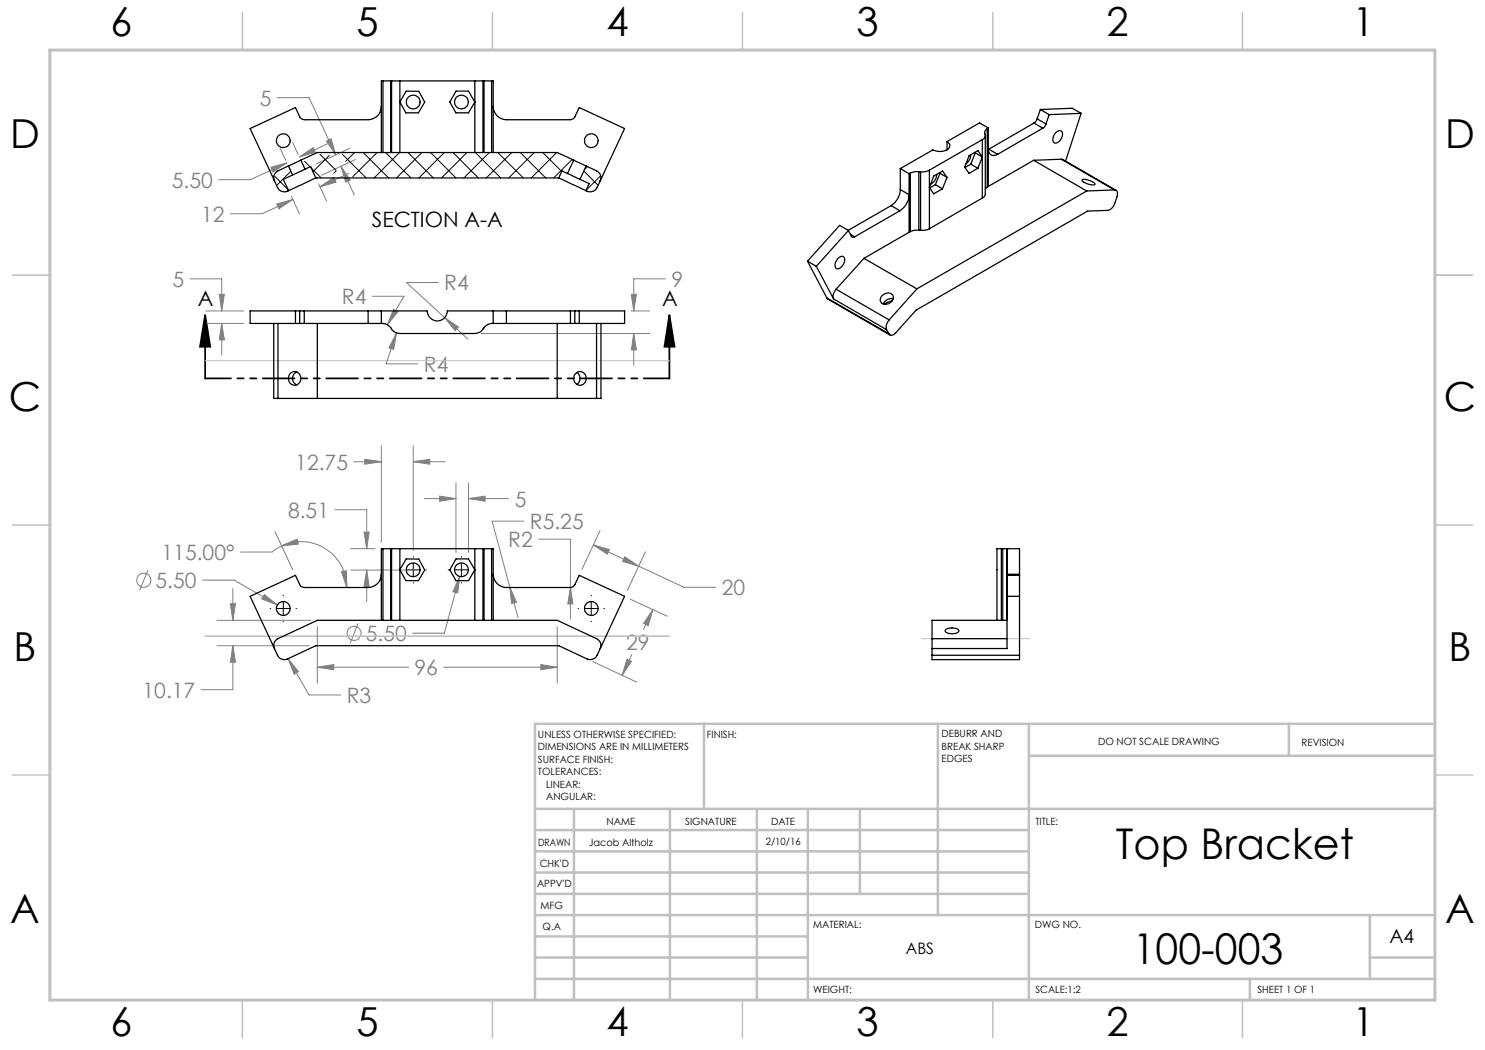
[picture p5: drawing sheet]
<svg xmlns="http://www.w3.org/2000/svg" width="297mm" height="210mm" viewBox="0 0 297 210" stroke-linecap="round" stroke-linejoin="round" font-family="sans-serif">
<g fill="none" stroke="#808080" stroke-width=".2">
<path d="M55.5 19.5h6.3l5.3 11.5M54.2 33.5l3.2-.9-2.8 1.8zM56 29.7l1.1 2.4M57.4 32.6l-7.3 3.3h-6.4M58.3 39.3l1.6 3.5M58.5 28.5l1.1 2.4M58.6 39.9l-6.1 2.8h-6.4M59.9 31.4l2.8-1.9 .4 1zM63.7 36.8l1.6 3.4M64 37.4l2.8-1.9 .4 .9zM65.3 28.2l.9-.4 .9 3.2zM65.6 28.7l-5.7 2.7"/>
<path d="M68.2 33.3l1.9 2.7-1 .4zM68.2 33.3l2.7 5.7M69.7 34.7l-5.7 2.7M70 29.6l-6.7 3.2M71.1 31.9l-6.8 3.2M38 55.8h6.3v6.4M43.9 58.9h1l-.6 3.3zM55.4 40.8l3.2-.9-2.8 1.9zM74.4 59.3h6.4l-3.3 5.7M87.6 56.5h-6.3l7.6 7M126.3 58.9h1l-.5 3.3zM133.1 55.8h-6.3v6.4"/>
<path d="M41.2 62.2h7.6M41.2 64.7h7.6M44.3 64.7l.6 3.3h-1zM44.3 64.7v6.3M78.7 61.9l.9 .5-2.1 2.6zM79.3 66.6l-.6 3.3-.9-.3zM79.3 66.6l-2.1 6.2h6.4M88.9 63.5l2.8 1.9-.7 .7zM88.9 63.5l4.7 4.3M96.2 66.7h33.7M126.2 62.2h3.7M126.8 66.7l.5 3.3h-1z"/>
<path d="M126.8 66.7v6.4M70.8 92.3h5.5M73 91.9l3.3 .4-3.3 .5zM76.3 89.2v19.3M82.7 92.3l3.2-.4v.9zM82.7 89.2v20.9M82.7 92.3h6.3M84.8 99.7h6.4M87.9 99.2l3.3 .5-3.3 .6zM91.2 96.5v14M93.7 99.7l3.3-.5v1.1zM93.7 96.5v14"/>
<path d="M93.7 99.7h8M29.6 114l-1.7 4.1M40.5 116h6.3l8.7 5M46.6 117.7v6.4M52.8 118.9l2.7 2.1-3.1-1.2zM55 106.3l3.5 7.6M56.3 109.2l3.1-1.4 .3 1zM56.3 109.2a9.2 9.2 0 0 1 13.1 8.3M56.3 109.2l-1.9 1.2h-6.3M67 101.9h6.3v7.8M68.3 114.3l1-.1 .1 3.3zM70.2 114h13.5"/>
<path d="M70.2 109.7h4.8M72.8 106.4h1l-.5 3.3zM73.3 114l.5 3.3h-1zM73.3 114v6.4M91.9 115.3l-.4 3.3-.9-.3zM91.9 115.3l-3 11.3h-6.4M102 117.4l1.3 3.1-1 .2zM104.8 104.2h-6.4l5.2 19.3M107.7 107.8h6.4v16.1M114.1 117.5l.5 3.3h-1zM118.7 109l3.2 .9-.4 .9zM118.7 109l18.1 8.5h6.4"/>
<path d="M120 106.1l-3.6 7.8M125 111.4l2.7 1.8-3.2-.9zM126 119.8l7.5 3.5M129.1 110.3l-3.7 7.8M43.4 124.1h18.8M43.4 129.1h18.5M46.1 120.7h1l-.5 3.4zM46.6 129.1l.5 3.4h-1zM46.6 129.1v8.8h-6.4M57.6 131.7l2.1 2.6-.9 .6zM57.6 131.7l4.2 7.3h6.4M63.5 133.4l3.2-.5v1z"/>
<path d="M63.5 125.3v11.3M63.5 133.4h18.2M71.6 124.7l-1.6 4M88.7 133.4h22.7M108.2 132.9l3.2 .5-3.2 .5zM111.4 125.3v11.3M118.6 132.3l8.7 4.1M125.4 131.9l.9 .4-1.9 2.8zM126.4 130.9l-2 4.2M130.6 121.9l-1 3.2-.9-.4zM130.6 121.9l-1.9 4"/>
<circle cx="28.8" cy="116" r="1.41"/>
<circle cx="70.8" cy="126.7" r="1.41"/>
</g>
<path d="M41 63l1.1 6.3h-2.1zM41 63v12.7M133.9 63l1 6.3h-2zM133.9 63v12.7" fill="none" stroke="#000" stroke-width=".35"/>
<g fill="none" stroke="#000" stroke-width=".2">
<path d="M56.7 119.1v.1M80 114h.1M81.4 114h2.5M82.7 111.3v.1M82.7 112.7v2.5M82.7 116.5v.1M85.2 114h.1M89.6 114h.1M91 114h2.6M92.3 111.3v.1M92.3 112.7v2.5M92.3 116.5v.1"/>
<path d="M94.8 114h.1M118.3 119.1v.1M54 121.7h.1M55.4 121.7h2.5M56.7 120.4v2.6M56.7 124.2v.1M59.2 121.7h.1M115.6 121.7h.1M117 121.7h2.5M118.3 120.4v2.6M118.3 124.2v.1M120.8 121.7h.1"/>
</g>
<path d="M133.9 75.7h-92.9" fill="none" stroke="#000" stroke-width=".35" stroke-dasharray="6.3 1.3 1.3 1.3 1.3 1.3" stroke-dashoffset="1.2"/>
<path d="M287 55h7.5M41 72.1h92.9M41 127.2h92.9M184.3 127.7h21.7M287 144.8v55.2h-187.2" fill="none" stroke="#c0c0c0" stroke-width=".2"/>
<g fill="none" stroke="#c0c0c0" stroke-width=".5">
<path d="M140.8 144.8v17M187.6 144.8v38.2M205.8 144.8v55.2M205.8 151.2h81.2M257.8 144.8v6.4M287 144.8h-180v55.2M107 161.8h180M107 178.8h98.8M107 174.5h98.8M107 170.3h98.8M107 166h98.8M114.8 161.8v38.2"/>
<path d="M134 161.8v38.2M151.4 161.8v38.2M161.6 161.8v38.2M172 161.8v17M107 195.8h180M107 191.5h54.6M107 187.3h54.6M107 183h180M250 195.8v4.2M274 191.5h13M274 183v12.8"/>
</g>
<g fill="none" stroke="#c0c0c0" stroke-width=".3">
<path d="M48.5 2.5v7.5M98.5 2.5v7.5M148.5 2.5v7.5M198.6 2.5v7.5M248.5 2.5v7.5M2.5 55h7.5M287 55h7.5M2.5 105h7.5M287 105h7.5M2.5 155h7.5M287 155h7.5M48.5 200v7.5"/>
<path d="M98.5 200v7.5M148.5 200v7.5M198.6 200v7.5M248.5 200v7.5"/>
</g>
<path d="M10 10h277v190h-277z" fill="none" stroke="#c0c0c0" stroke-width=".6"/>
<path d="M133.9 63l1 6.3h-2zM41 63l1.1 6.3h-2.1z" fill="#000"/>
<path d="M125 111.4l2.7 1.8-3.2-.9zM118.7 109l3.2 .9-.4 .9zM46.1 120.7h1l-.5 3.4zM46.6 129.1l.5 3.4h-1zM57.6 131.7l1.2 3.2 .9-.6zM52.8 118.9l-.4 .9 3.1 1.2zM68.3 114.3l1-.1 .1 3.3zM56.3 109.2l3.1-1.4 .3 1zM114.1 117.5l-.5 3.3h1zM102 117.4l.3 3.3 1-.2zM91.9 115.3l-1.3 3 .9 .3zM63.5 133.4l3.2-.5v1zM108.2 132.9l3.2 .5-3.2 .5zM130.6 121.9l-1 3.2-.9-.4zM125.4 131.9l.9 .4-1.9 2.8zM73.3 114l.5 3.3h-1zM72.8 106.4h1l-.5 3.3zM82.7 92.3l3.2-.4v.9zM73 91.9l3.3 .4-3.3 .5zM93.7 99.7l3.3-.5v1.1zM87.9 99.2l3.3 .5-3.3 .6zM43.9 58.9h1l-.6 3.3zM44.3 64.7l.6 3.3h-1zM88.9 63.5l2.1 2.6 .7-.7zM79.3 66.6l-1.5 3 .9 .3zM78.7 61.9l-1.2 3.1 2.1-2.6zM126.8 66.7l.5 3.3h-1zM126.3 58.9h1l-.5 3.3zM64 37.4l2.8-1.9 .4 .9zM55.4 40.8l3.2-.9-2.8 1.9zM54.2 33.5l3.2-.9-2.8 1.8zM59.9 31.4l2.8-1.9 .4 1zM65.3 28.2l.9-.4 .9 3.2zM68.2 33.3l1.9 2.7-1 .4z" fill="#808080"/>
<g fill="none" stroke="#000" stroke-width=".25">
<path d="M76.6 16.2h1.5M76.6 16.2v14.3M76.6 16.2h-.3v14.3M78.1 16.2v14.3M78.1 16.2h.2M78.3 16.2h1.7M78.3 16.2v14.3M80 16.2v14.3M80 16.2h15M81.2 18.2l2.5 .1 1.2 2.1-1.2 2.2h-2.5l-1.2-2.2zM91.2 18.2h2.5l1.3 2.2-1.3 2.2h-2.5l-1.2-2.2zM95 16.2h1.6"/>
<path d="M95 16.2v14.3M96.6 16.2v14.3M96.6 16.2h.2M96.8 16.2h1.5M96.8 16.2v14.3M98.3 16.2v14.3M98.3 16.2h.3v14.3M54.9 36.2a3.1 3.1 0 0 0 1.2 2l.8 .2 .8-.3M57.7 33.2l-2.1 1a1.46 1.46 0 0 0-.7 2M57.7 33.2l.8 1.8M58.5 35l-1.8 .9 1 2.2M60.2 32l-2.5 1.2"/>
<path d="M60.2 32l.8 1.8M60.2 32l3.3-1.5h47.9l3.4 1.5M61 33.8l-2.5 1.2M61 33.8l1.1-.5 1 2.3M63.1 35.6h.1M63.1 35.6l-5.4 2.5M63.1 35.6h48.7M76.3 21.3a2.65 2.65 0 0 1-2.7 2.6h-12.7l-.8-.3-1-2.1-9.1 4.2 4.9 10.5M98.6 21.3a2.65 2.65 0 0 0 2.7 2.6h12.8a1.01 1.01 0 0 0 .9-.6l.9-1.8 9 4.2-4.8 10.5M111.8 35.6l5.4 2.5M113.5 34.7l2.5 1.2M113.5 34.7l-1.1-.5-.6 1.4"/>
<path d="M114.8 32l2.4 1.2M114.8 32l-1.3 2.7M116 35.9l1.8 .8-.6 1.4M117.2 33.2l2.1 1a1.51 1.51 0 0 1 .8 2M117.2 33.2l-1.2 2.7M120.1 36.2a2.88 2.88 0 0 1-1.3 2l-.8 .2-.8-.3M180.1 37.9l1.7 1a4.2 4.2 0 0 1-1.8 3.2M180.1 37.9a4 4 0 0 1-1.9 3.2M180.1 33.7l1.7 1M180.1 33.7v4.2M181.8 34.7v11.8M182.1 34.6l-.3 .1"/>
<path d="M182.1 34.6v11.7M183.8 34.4l-.7-.1-1 .3M183.8 34.4h.3M183.8 34.4v11.6M184.1 34.4v11.7M185.9 34l-.6 .3-1.2 .1M185.9 34v11.7M187.1 36.9l-1.2 .7M187.1 36.9l1.4 .9M187.3 34.9a2.17 2.17 0 0 1-1.2 1.9M187.9 34.6l.1 .1M188 34.7l-.9 2.2"/>
<path d="M188 34.7l1.4 .8M189.4 28.3a.92 .92 0 0 1 .6 1 .92 .92 0 0 1-.9 .8 3.2 3.2 0 0 1-2.5-.1l-6.5 3.7M189.4 35.5l-.9-1.3-1.7 1-.9 2.3 .8 1.3 1.8-1M189.4 35.5l-.9 2.3M189.4 28.3v1.7M194.1 31a2.1 2.1 0 0 1-.9 1.8M194.2 32.8l-1.2 .7M194.2 32.8l1.4 .8M195 30.5l.1 .1M195.1 30.6l-.9 2.2M195.1 30.6l1.4 .8M196.5 39.6l-10.6 6.1"/>
<path d="M196.5 27.9l-10.6 6.1M196.5 27.9v11.7M196.5 31.4l-.9-1.3-1.8 1-.9 2.3 .9 1.3 1.8-1.1M196.5 31.4l-.9 2.2M197.1 27.1v11.8l-.2 .4-.4 .3M197.4 37.4l-.3 .4M197.4 25.7a1.01 1.01 0 0 0-.3 1.5l-.3 .5-.3 .2M197.4 25.7v11.7M197.7 29.8a1.14 1.14 0 0 0 .5 1.2 1.14 1.14 0 0 0 1.3-.1M197.7 37.3l-.3 .1M197.7 25.6l-1.8-1-6.5 3.7M197.7 25.6l-.3 .1"/>
<path d="M197.7 25.6v11.7M197.8 29.8l1.7 1.1M197.8 29.8l-.1 .1M206.7 32.1l10.6 6.1M206.7 32.1l-9 5.2M206.8 24.6l1.8 1M206.8 24.6l-9 5.2M207.4 23.8l-.6 .8M207.4 23.8l1.8 1M208.1 21.9l1.7 1M208.1 21.9l-.7 1.9M208.1 21.9l6.4-.2 1.7 1"/>
<path d="M208.6 25.6l-9.1 5.3M209.2 24.8l-.3 .6-.3 .2M209.8 22.9l-.6 1.9M211.1 26.6a.74 .74 0 0 1 .7-.5 .74 .74 0 0 1 .7 .5 1.73 1.73 0 0 1-1.6 2 1.37 1.37 0 0 1 .2-2zM212.3 31.8l10.9 6.3M212.3 31.8l-5.6 .3M212.3 31.8l10.6 6.2M216.2 22.7l-6.4 .2M216.2 22.7l-3.1 9.5M216.5 35.9l1.2 .1a1.34 1.34 0 0 1 1.3 .9h-1.2a1.61 1.61 0 0 1-1.4-.9zM217.3 38.2l-33.9 19.6M222.9 38l.3 .1 .3 .5-.1 .7-.4 1.4a1.93 1.93 0 0 1-1.5 1.4l-4 .1-34.3 19.8-4 4.5a.82 .82 0 0 1-1.4 .2"/>
<path d="M222.9 38l-5.6 .2M161.5 52.2l1.8 1.1M161.5 52.2l3.9 7.4M163.3 53.3l3.4 6.5M165.4 59.6l12.6 7.4M165.4 59.6l12.4 7.1M166.7 59.8l10.6 6.1M167.2 57.8a2.03 2.03 0 0 0-.5 2M167.2 57.8l10.6 6.2M167.5 51.7a.77 .77 0 0 1 1.4-.1 1.82 1.82 0 0 1-1.5 2.2 1.33 1.33 0 0 1 .1-2.1zM169.7 46.1l.7 1.3h.5M169.7 46.1l-6.4 7.2"/>
<path d="M169.7 46.1l-1.8-1-6.4 7.1M170.1 46.9l.8 .5M172.8 51.7l10.6 6.1M172.8 51.7l-5.6 6.1M176.4 59.1a1.27 1.27 0 0 1 2.2 .3 1.41 1.41 0 0 1-.9 1.4 1.41 1.41 0 0 1-1.6-.6v-.7zM178.2 41.1l1.8 1M178.2 41.1l-8.5 5M178.6 59.8a1.67 1.67 0 0 0-1.9 1M180 42.1l-9.1 5.3M181.8 46.5l-9 5.2M182.1 46.3l-.3 .2M183.4 57.8l-5.6 6.2"/>
<path d="M183.8 46l-1.1 .1-.6 .2M183.8 46l.3 .1M185.9 45.7l-.6 .3-1.2 .1M54.8 64.7v15h.8M55.6 79.7h63.7M55.6 64.7v15M58.1 74.7a1.3 1.3 0 0 1 1.7 .1 1.3 1.3 0 0 1 0 1.8 1.3 1.3 0 0 1-1.7 .1 1.5 1.5 0 0 1 0-2zM59.1 62.2v2.5M59.3 74.4a1.42 1.42 0 0 0-.8 1.3 1.42 1.42 0 0 0 .8 1.3M59.9 64.7h1M59.9 62.2h1M59.9 62.2h-9.9v2.5h9.9"/>
<path d="M59.9 62.2v2.5M60.9 62.2h12.7M60.9 64.7h12.7M60.9 62.2v2.5M63.5 64.7v15M73.6 64.7h2.7M73.6 62.2h2.7M73.6 62.2v2.5M76.3 64.7a2.62 2.62 0 0 1 2.3 1.5l.7 .4 .7 .1h15a2.48 2.48 0 0 0 2.1-1.5l.8-.4 .7-.1M76.3 62.2h9.1a2.01 2.01 0 0 0 2.1 2 2.01 2.01 0 0 0 2-2h9.1M76.3 62.2v2.5M98.6 64.7h2.7"/>
<path d="M98.6 62.2h2.7M98.6 62.2v2.5M101.3 62.2h12.8M101.3 64.7h12.8M101.3 62.2v2.5M111.4 64.7v15M114.1 64.7h.9M114.1 62.2h.9M114.1 62.2v2.5M115 62.2h9.9v2.5h-9.9M115 62.2v2.5M115.1 74.7a1.31 1.31 0 0 1 2.1 .8 1.31 1.31 0 0 1-1.6 1.5 1.41 1.41 0 0 1-.5-2.3z"/>
<path d="M115.4 74.5a1.42 1.42 0 0 1 0 2.4M115.9 62.2v2.5M119.3 64.7v15M120.2 64.7v15h-.9M177.3 65.9l.5 .8M177.8 64a1.95 1.95 0 0 0-.5 1.9M178.4 60.2l-1.6 .6M76.3 114.9a2.65 2.65 0 0 1-2.7 2.6h-12.7l-.8-.4-1-2-9.1 4.2 4.9 10.4M76.6 109.7h1.5M76.6 109.7h-.3v14.4M76.6 109.7v14.4M78.1 109.7h.2"/>
<path d="M78.1 109.7v14.4M78.3 109.7h1.7M78.3 109.7v14.4M80 109.7v14.4M80 109.7h15M81.2 111.8h2.5l1.2 2.2-1.2 2.1h-2.5l-1.2-2.2zM91.2 111.8h2.5l1.3 2.2-1.3 2.1h-2.5l-1.2-2.1zM95 109.7h1.6M95 109.7v14.4M96.6 109.7h.2M96.6 109.7v14.4M96.8 109.7h1.5"/>
<path d="M96.8 109.7v14.4M98.3 109.7h.3v14.4M98.3 109.7v14.4M98.6 114.9a2.65 2.65 0 0 0 2.7 2.6h12.8a1.01 1.01 0 0 0 .9-.6l.9-1.8 9 4.2-4.8 10.4M200.3 109.7h-.9v14.4M200.3 109.7h.3M200.3 109.7v14.4M200.6 109.7h.8M200.6 109.7v14.4M201.4 109.7h.1M201.4 109.7h2.5v21.3M201.4 119.3h2.5"/>
<path d="M201.4 109.7v20h-15M201.4 115.1h2.5M201.4 114.9h2.5M54.9 129.7a1.46 1.46 0 0 1 .7-2l7.9-3.6h47.9l7.9 3.6a1.51 1.51 0 0 1 .8 2M54.9 129.7a3.1 3.1 0 0 0 1.2 2l1.1 .2 5.9-2.8h48.7l5.6 2.7a1.54 1.54 0 0 0 2-.8l.7-1.3M186.4 127.7v2M186.4 131v.9h17.5v-.9M186.4 131h17.5M186.4 129.7v1.3M186.4 127.7h15M189.2 125.9a2.38 2.38 0 0 1 2.6 .2 .98 .98 0 0 1-1.3 .6 1.59 1.59 0 0 1-1.5-.5zM201.4 124.1h-15v3.6"/>
<circle cx="56.7" cy="28.1" r="1.38"/>
<circle cx="82.6" cy="20.4" r="1.36"/>
<circle cx="92.3" cy="20.4" r="1.37"/>
<circle cx="118.2" cy="28.1" r="1.38"/>
<circle cx="82.6" cy="114" r="1.36"/>
<circle cx="92.3" cy="114" r="1.37"/>
<circle cx="56.7" cy="121.7" r="1.38"/>
<circle cx="118.2" cy="121.7" r="1.38"/>
</g>
<g fill="none" stroke="#000" stroke-width=".2">
<path d="M54.8 35.1l2.9 2.9M57.9 33.7l.1 .1M58.2 34.2l-2.9 2.9M60.9 32.3l1.1 1.1M62.2 33.6l2 2M64 30.9l3.2 3.1M65.8 31.1l-3.2 3.3M67.2 34.2l-.5 .5M68.4 30.8l4.8 4.8M70.9 30.5l-1.8 1.8M72.6 30.5l5.1 5.1M75.4 30.5l-4.8 4.8"/>
<path d="M77.1 30.5l5.1 5.1M79.9 30.5l-5.1 5.1M81.6 30.5l5.1 5.1M84.4 30.5l-5.1 5.1M86.1 30.5l5.1 5.1M88.9 30.5l-5.1 5.1M90.6 30.5l5.1 5.1M93.4 30.5l-5.1 5.1M95.1 30.5l5.1 5.1M97.9 30.5l-5.1 5.1M99.6 30.5l5.1 5.1M102.3 30.5l-5 5.1"/>
<path d="M104.1 30.5l5 5.1M106.9 30.5l-5.2 5.1M108.5 30.5l3.9 3.8M111.3 30.5l-5 5.1M114.4 31.9l.3 .3M114.4 31.9l-3.7 3.7M116.8 34.2l2.8 2.9M117.5 33.3l-.6 .6M120.1 35.2l-2.9 2.9"/>
</g>
<g font-size="8.5">
<text x="223.2" y="171.8">Top Bracket</text>
<text x="226.5" y="192.7">100-003</text>
</g>
<g font-size="8">
<text x="22.1" y="7.1">6</text>
<text x="71.3" y="7.2">5</text>
<text x="121.3" y="7.2">4</text>
<text x="171.3" y="7.2">3</text>
<text x="221.3" y="7.2">2</text>
<text x="270.5" y="7.2">1</text>
<text x="2" y="29.6">D</text>
<text x="289" y="29.6">D</text>
<text x="1.8" y="82.2">C</text>
<text x="288.8" y="82.2">C</text>
<text x="2.7" y="132.2">B</text>
<text x="289.7" y="132.2">B</text>
<text x="2" y="184.6">A</text>
<text x="289" y="184.6">A</text>
<text x="22.1" y="207.1">6</text>
<text x="71.3" y="207.2">5</text>
<text x="121.3" y="207.2">4</text>
<text x="171.3" y="207.2">3</text>
<text x="221.3" y="207.2">2</text>
<text x="270.5" y="207.2">1</text>
</g>
<g font-size="4.2" fill="#808080">
<text x="52" y="21.1">5</text>
<text x="34.4" y="37.5">5.50</text>
<text x="40.2" y="44.3">12</text>
<text x="34.5" y="57.4">5</text>
<text x="88.8" y="58.1">R4</text>
<text x="134.3" y="57.4">9</text>
<text x="68.4" y="60.8">R4</text>
<text x="84.8" y="74.4">R4</text>
<text x="59.1" y="93.9">12.75</text>
<text x="102.9" y="101.3">5</text>
<text x="57.6" y="103.5">8.51</text>
<text x="106" y="105.8">R5.25</text>
<text x="32.3" y="112">115.00°</text>
<text x="101.6" y="109.4">R2</text>
<text x="31.1" y="117.6">5.50</text>
<text x="144.4" y="119">20</text>
<text x="73.2" y="128.2">5.50</text>
<text x="125.2" y="130">29</text>
<text x="82.9" y="135">96</text>
<text x="28.5" y="139.5">10.17</text>
<text x="69.3" y="140.6">R3</text>
</g>
<g font-size="4.2">
<text x="74.4" y="45.4">SECTION A-A</text>
<text x="39.6" y="61.1">A</text>
<text x="132.5" y="61.1">A</text>
</g>
<text font-size="3.9" x="277.9" y="188.5">A4</text>
<text font-size="3.2" x="181.2" y="190.9">ABS</text>
<g font-size="2">
<text x="107.6" y="147.6">UNLESS OTHERWISE SPECIFIED:</text>
<text x="141.4" y="147.6">FINISH:</text>
<text x="188.3" y="147.5">DEBURR AND</text>
<text x="188.3" y="150">BREAK SHARP</text>
<text x="219.6" y="149">DO NOT SCALE DRAWING</text>
<text x="260.3" y="149.2">REVISION</text>
<text x="107.6" y="150.1">DIMENSIONS ARE IN MILLIMETERS</text>
<text x="107.6" y="152.6">SURFACE FINISH:</text>
<text x="107.6" y="155.1">TOLERANCES:</text>
<text x="188.3" y="152.5">EDGES</text>
<text x="109.2" y="157.6">LINEAR:</text>
<text x="109.2" y="160.1">ANGULAR:</text>
<text x="121.3" y="165">NAME</text>
<text x="137" y="164.9">SIGNATURE</text>
<text x="154.2" y="164.9">DATE</text>
<text x="207.1" y="164.9">TITLE:</text>
<text x="107.6" y="169.1">DRAWN</text>
<text x="107.9" y="173.3">CHK'D</text>
<text x="117.7" y="169.1">Jacob Altholz</text>
<text x="153.1" y="168.9">2/10/16</text>
<text x="107.4" y="177.4">APPV'D</text>
<text x="108.1" y="181.8">MFG</text>
<text x="108.5" y="186">Q.A</text>
<text x="162.6" y="185.5">MATERIAL:</text>
<text x="207" y="185.5">DWG NO.</text>
<text x="162.6" y="198.5">WEIGHT:</text>
<text x="207.1" y="198.6">SCALE:1:2</text>
<text x="251.5" y="198.6">SHEET 1 OF 1</text>
</g>
</svg>
